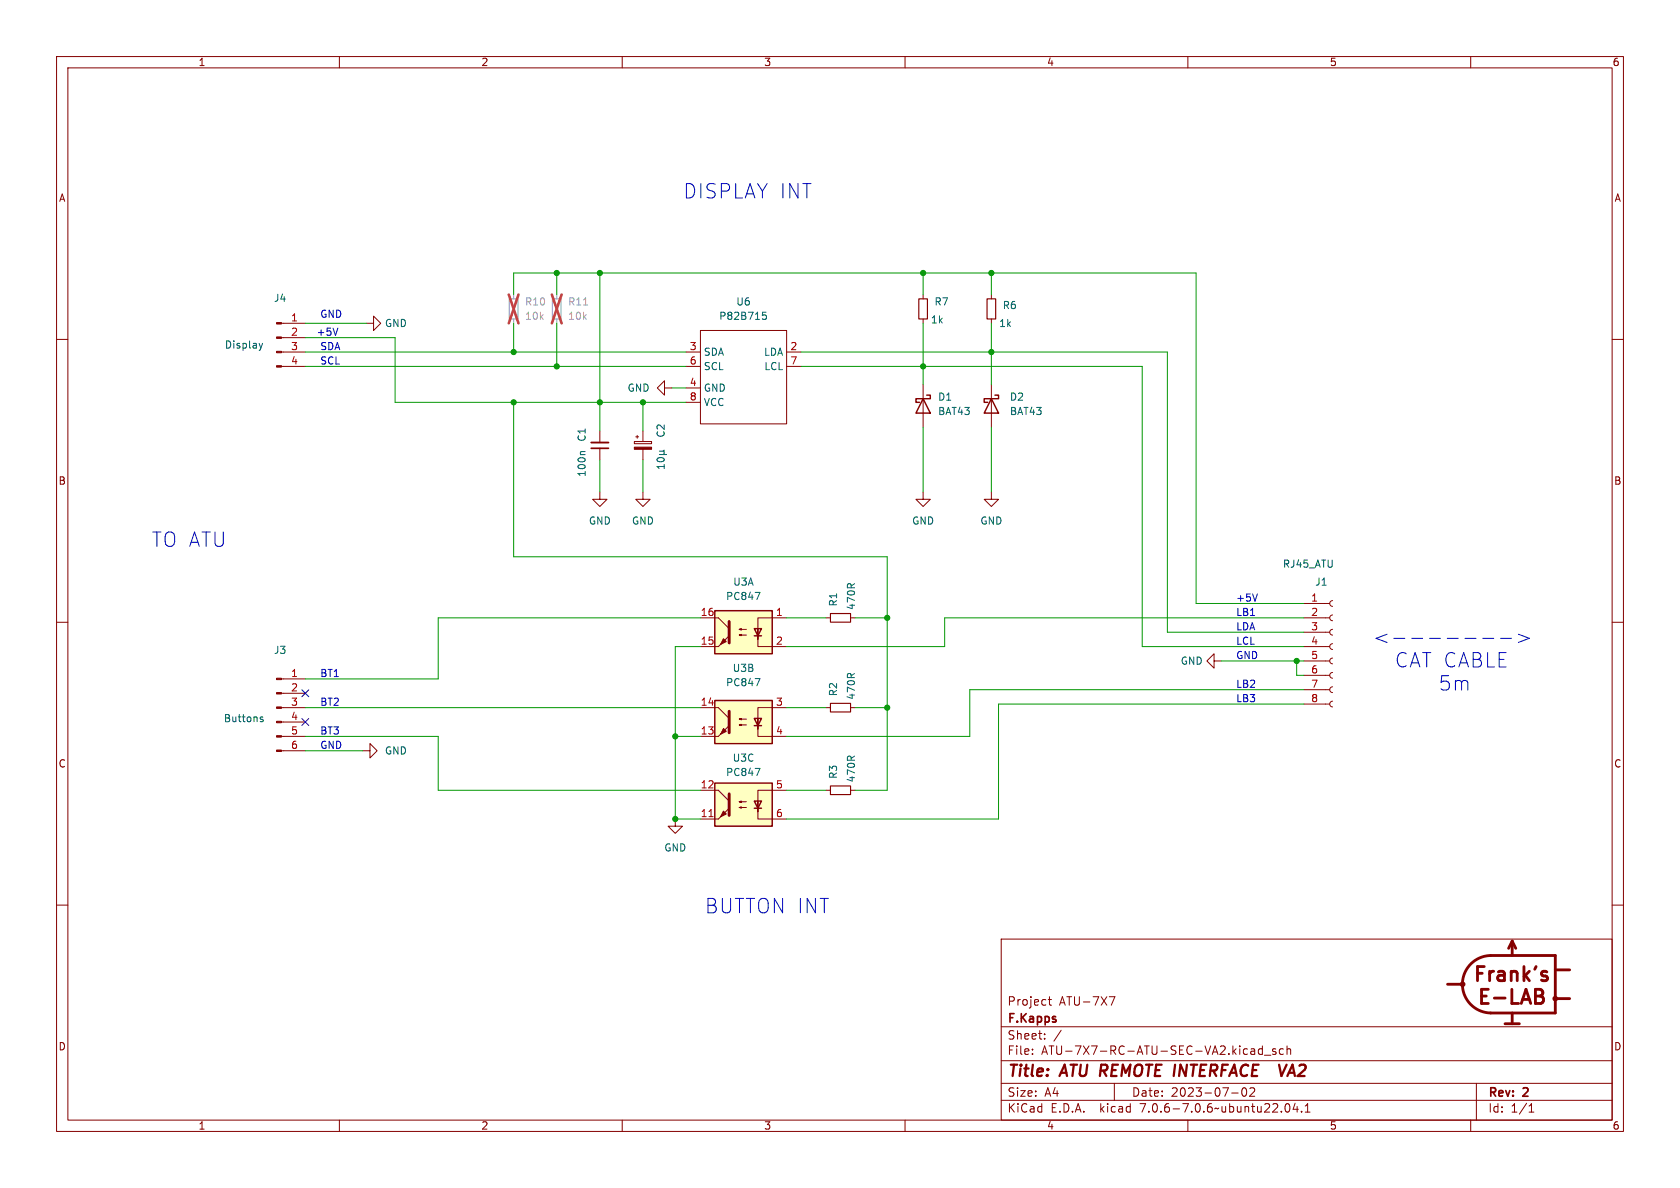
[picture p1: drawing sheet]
<svg xmlns="http://www.w3.org/2000/svg" width="297mm" height="210mm" viewBox="0 0 297 210" stroke-linecap="round" stroke-linejoin="round" font-family="sans-serif">
<g fill="none" stroke="#840000" stroke-width=".18">
<path d="M10 10h277v190h-277zM12 12h273v186h-273zM60 10v2M110 10v2M160 10v2M210 10v2M260 10v2M10 60h2M49.8 59.7h4.2M49.8 57.2h4.2M64.8 57.2h1.2v-1.3l1.3 1.3-1.3 1.2v-1.2M123.8 58.4h15.3v16.5h-15.3z"/>
<path d="M163.2 52.1v.7M163.2 56.4v.8M175.3 52.1v.7M175.3 56.4v.8M285 60h2M49.8 64.8h4.2M49.8 62.2h4.2M106 76.2v2M106 79.2v2.1M112.1 78.1h3.1v.3h-3.1zM112.4 77.2h.5M112.6 77v.5"/>
<path d="M113.7 76.2v1.9M113.7 79.4v1.9M117.5 68.6v-1.3l-1.3 1.3 1.3 1.3v-1.3h1.2M121.3 64.8h2.5M121.3 62.2h2.5M121.3 68.6h2.5M121.3 71.1h2.5M139.1 64.8h2.5M139.1 62.2h2.5M163.2 67.9v7.7M175.3 67.9v7.7M106 87v1.3h1.3l-1.3 1.2-1.2-1.2h1.2"/>
<path d="M113.7 87v1.3h1.2l-1.2 1.2-1.3-1.2h1.3M163.2 87v1.3h1.3l-1.3 1.2-1.3-1.2h1.3M175.3 87v1.3h1.2l-1.2 1.2-1.3-1.2h1.3M10 110h2M123.8 114.3h3.2M123.8 109.2h3.2l1.9 1.9M130.7 112.3l.4-.2v.3l-.4-.1h1.3M130.7 111.3l.4-.2v.3l-.4-.1h1.3M134 112.4v1.9h5.1M139.1 109.2h-5.1v3.8v-1.9M146 109.2h.8M150.4 109.2h.7"/>
<path d="M214.6 116.8v-1.2l-1.2 1.2 1.2 1.3v-1.3h1.3M230.5 119.4h4.6M230.5 116.8h4.6M230.5 114.3h4.6M230.5 111.8h4.6M230.5 109.2h4.6M230.5 106.7h4.6M235.6 118.9l-.4 .1-.1 .4 .1 .3 .4 .2M235.6 116.3l-.4 .2-.1 .3 .1 .4 .4 .1M235.6 113.8l-.4 .1-.1 .4 .1 .4 .4 .1M235.6 111.3l-.4 .1-.1 .3 .1 .4 .4 .2M235.6 108.7l-.4 .1-.1 .4 .1 .4 .4 .1"/>
<path d="M235.6 106.2l-.4 .1-.1 .4 .1 .3 .4 .2M285 110h2M49.8 125.1h4.2M49.8 132.7h4.2M49.8 130.2h4.2M49.8 127.6h4.2M49.8 122.6h4.2M49.8 120h4.2M64.1 132.7h1.3v-1.3l1.3 1.3-1.3 1.3v-1.3M123.8 125.1h3.2l1.9 1.9M123.8 139.7h3.2l1.9 1.9M123.8 130.2h3.2"/>
<path d="M130.7 128.1l.4-.1v.3l-.4-.2h1.3M130.7 127.1l.4-.1v.3l-.4-.2h1.3M134 128.3v1.9h5.1M139.1 139.7h-5.1v3.8v-1.9M139.1 125.1h-5.1v3.8v-1.9M146 125.1h.8M146 139.7h.8M150.4 125.1h.7M150.4 139.7h.7M230.5 124.5h4.6M230.5 121.9h4.6M235.6 124l-.4 .1-.1 .3 .1 .4 .4 .2"/>
<path d="M235.6 121.4l-.4 .1-.1 .4 .1 .4 .4 .1M10 160h2M119.4 144.8v1.3h1.2l-1.2 1.2-1.3-1.2h1.3M123.8 144.8h3.2M130.7 142.7l.4-.1v.3l-.4-.2h1.3M130.7 141.7l.4-.1v.3l-.4-.2h1.3M134 142.9v1.9h5.1M285 160h2M177 166h108v32h-108zM185.3 176.7h.6M185.5 176.2v1.3l.4 .2M196.1 176.2h1l-.6 1.5"/>
<path d="M60 198v2M110 198v2M160 198v2M177 194.5h108M177 191.5h108M177 187.5h108M177 181.5h108M182.5 186.3v.1M182.5 185.5v.1M184.7 183.6v.1M184.7 182.8v.1M187.6 182.1l-1.3 2"/>
<path d="M197 191.5v3M210 198v2M217.7 193.2h1.2M219.7 192.4l.2-.1a.81 .81 0 0 1 .6 .6 .81 .81 0 0 1-.3 .8l-.2 .1a.81 .81 0 0 1-.3-1.4zM221 192.4l.5-.1 .2 .1 .1 .3-.9 1.1h.9M221.3 185.4h.3l.2 .2v.8M221.8 186.3l-.5 .1M221.8 185.8h-.5M223.2 185.5l-.5-.1-.2 .3v.4l.1 .2h.6M223.2 184.9v1.5M223.5 186.5h1.2M225.5 185.5l-.3-.1-.2 .2v.2l.5 .2v.3h-.5"/>
<path d="M226.9 185.5l-.4-.1-.3 .3v.4l.1 .2h.6M227.3 195.2l.2-.1a.81 .81 0 0 1 .6 .6 .81 .81 0 0 1-.3 .8l-.1 .1a.81 .81 0 0 1-.4-1.4zM227.5 185.5l.2-.1 .4 .1 .1 .9M227.5 184.9v1.5M229 195l-.4 1.1h.9M229.3 195.6v1M230.1 196.5v.1M230.7 196.6h.9M230.7 195.5l.5-.4v1.5M260 198v2M261 191.5v6.5M270.3 196.6h.9"/>
<path d="M270.3 195.5l.4-.4v1.5"/>
</g>
<path d="M226.1 188.2l.4 2 1-2M227.6 190.2l.9-2 .4 2M227.8 189.6h1" fill="none" stroke="#840000" stroke-width=".4"/>
<path d="M162.4 52.8h1.6v3.6h-1.6zM174.5 52.8h1.5v3.6h-1.5zM146.8 108.5h3.6v1.5h-3.6zM146.8 124.3h3.6v1.6h-3.6zM146.8 138.9h3.6v1.6h-3.6z" fill="none" stroke="#840000" stroke-width=".2"/>
<g fill="#ffffc2" stroke="#ffffc2" stroke-width=".18">
<path d="M126.4 138.4h10.1v7.7h-10.1z"/>
<path d="M126.4 123.8h10.1v7.6h-10.1z"/>
<path d="M126.4 108h10.1v7.6h-10.1z"/>
</g>
<g fill="none" stroke="#840000" stroke-width=".25">
<path d="M163.2 70.5l1.3 2.5h-2.6zM163.8 69.9h.7v.6h-2.6v.6h.7M175.3 70.5l1.2 2.5h-2.5zM175.9 69.9h.6v.6h-2.5v.6h.6M126.4 108h10.1v7.6h-10.1zM133.3 111.1h1.3l-.6 1.3zM133.3 112.4h1.3M126.4 138.4h10.1v7.7h-10.1zM126.4 123.8h10.1v7.6h-10.1zM133.3 127h1.3l-.6 1.3zM133.3 128.3h1.3M133.3 141.6h1.3l-.6 1.3z"/>
<path d="M133.3 142.9h1.3"/>
</g>
<g fill="#840000" stroke="#840000" stroke-width=".18">
<path d="M127 144.8l1.9-1.9z"/>
<path d="M127.9 143.4l.5 .5-1 .5z"/>
<path d="M48.9 132.6h.9v.2h-.9z"/>
<path d="M48.9 130h.9v.3h-.9z"/>
<path d="M48.9 127.5h.9v.3h-.9z"/>
<path d="M48.9 125h.9v.2h-.9z"/>
<path d="M48.9 122.4h.9v.3h-.9z"/>
<path d="M48.9 119.9h.9v.2h-.9z"/>
<path d="M48.9 64.6h.9v.3h-.9z"/>
<path d="M48.9 62.1h.9v.3h-.9z"/>
<path d="M48.9 59.6h.9v.2h-.9z"/>
<path d="M48.9 57h.9v.3h-.9z"/>
<path d="M112.1 79h3.1v.4h-3.1z"/>
<path d="M127 130.2l1.9-1.9z"/>
<path d="M127.9 128.8l.5 .5-1 .5z"/>
<path d="M128.9 112.4l-1.9 1.9z"/>
<path d="M127.9 112.9l.5 .5-1 .5z"/>
</g>
<path d="M128.9 109.9v3.8M128.9 125.7v3.8M128.9 140.3v3.8" fill="none" stroke="#840000" stroke-width=".51"/>
<path d="M125.3 144.4h.8" fill="none" stroke="#a90000" stroke-width=".18"/>
<g fill="none" stroke="#006464" stroke-width=".18">
<path d="M134.8 55.2h.6M134.8 55.7h.5l.2 .2-.1 .5h-.6M45.8 60.7l.3 .8M46.1 61.5l-.1 .3M46.4 60.7l-.3 .8M103.4 79.8h-.6l-.2 .2M116.3 76.3a.6 .6 0 0 0 .4 .9 .6 .6 0 0 0 .7-.6l-.1-.3M116.6 79.7h.6M117.2 79.7l.2 .2v.3l-.2 .2M117.4 75.1v.8l-.9-.8-.4 .3 .2 .4M117.4 79.6l-.2 .1M116.2 81.1a.75 .75 0 0 1 1.2 .2 .72 .72 0 0 1-1.3-.1z"/>
<path d="M116.6 80.4h1.2M117.4 82.1v.7M117.4 82.5h-1.3l.4 .3M133.5 120h.8l-.5 1.2M133.5 104.7h.8l-.5 1.3M46 127l.5 .3-.1 .3-.4-.1M46.5 126.8l-.3-.1-.2 .2M133.5 135.8h.8l-.5 1.3"/>
</g>
<path d="M90 52.8h1.6v3.6h-1.6zM97.7 52.8h1.5v3.6h-1.5z" fill="none" stroke="#a1a1a1" stroke-width=".2"/>
<path d="M90.8 52.1v.7M90.8 56.4v.8M98.4 52.1v.7M98.4 56.4v.8" fill="none" stroke="#a1a1a1" stroke-width=".18"/>
<path d="M89.9 52.1l1.8 5.1M91.7 52.1l-1.8 5.1M97.6 52.1l1.7 5.1M99.3 52.1l-1.7 5.1" fill="none" stroke="#eb3a3d" stroke-width=".46"/>
<path d="M103.2 53.9h.7" fill="none" stroke="#989898" stroke-width=".18"/>
<path d="M104.5 78.2h3.1" fill="none" stroke="#840000" stroke-width=".33"/>
<path d="M104.5 79.2h3.1" fill="none" stroke="#840000" stroke-width=".3"/>
<g fill="none" stroke="#840000" stroke-width=".5">
<path d="M255.9 174h2.5M260.1 170.3a5.1 5.1 0 0 1 3.4-1.4h11.5v10.2h-11.5a5.1 5.1 0 0 1-4.6-3.2 5.1 5.1 0 0 1 1.2-5.6zM261.2 172.1h.8M261.9 176.1h.9M262.4 170.9h-1.2v2.5M263.1 174.9h-1.2v2.5h1.2M263.3 171.7v1.7M264.1 171.7a.64 .64 0 0 0-.8 .5M264.2 176.4h1.9M264.9 171.8l.2-.1 .7 .1 .2 .3v1.3M266 172.3l-.9 .1a.49 .49 0 0 0-.3 .5 .49 .49 0 0 0 .3 .5l.9-.2M267.2 171.9a.62 .62 0 0 1 1 .2v1.3"/>
<path d="M267.2 171.7v1.7M267.3 174.9v2.5h1.2M267.3 166.4v2.5M267.3 179.1v1.9M267.3 166.4l-.6 1.2M267.3 166.4l.7 1.2M268.9 177.4l.9-2.5 .8 2.5M269.2 176.7h1.2M269.4 170.9v2.5M269.7 172.4l.7 1M270.4 171.7l-1 .9M271.4 176.1h.9"/>
<path d="M271.4 174.9h.9a.61 .61 0 0 1 .5 .6 .61 .61 0 0 1-.5 .6 .67 .67 0 0 1 .6 .6 .67 .67 0 0 1-.5 .7h-1zM271.6 170.9l-.3 .4M273.5 171.8l-.6-.1-.4 .4 .1 .3 .9 .2 .1 .3-.1 .3-.3 .2-.7-.2M275 176.5h2.5M275 171.5h2.5M266.1 181h2.5"/>
<circle cx="258.6" cy="174" r=".25"/>
<circle cx="275" cy="176.5" r=".25"/>
</g>
<path d="M59.7 58l-.4 1.3M222.3 105l-.4 1.3M245.2 112.1l-1.9 .7 1.9 .8M246.4 112.8h2M249.6 112.8h1.9M252.7 112.8h1.9M255.9 112.8h1.9M259 112.8h1.9M262.1 112.8h2M265.3 112.8h1.9M268.4 112.1l2 .7-2 .8" fill="none" stroke="#0000c2" stroke-width=".18"/>
<g fill="none" stroke="#009600" stroke-width=".18">
<path d="M54 57.2h10.8M54 59.7h15.8v11.4h51.5M90.8 52.1v-3.8h120.7v58.4h19M90.8 57.2v5M98.4 48.3v3.8M98.4 57.2v7.6M106 48.3v27.9M163.2 48.3v3.8M163.2 57.2v10.7M175.3 48.3v3.8M175.3 57.2v10.7M54 62.2h67.3"/>
<path d="M54 64.8h67.3M90.8 71.1v27.3h66v41.3h-5.7M113.7 71.1v5.1M118.7 68.6h2.6M141.6 62.2h64.8v49.6h24.1M141.6 64.8h60.3v49.5h28.6M163.2 75.6v11.4M175.3 75.6v11.4M106 81.3v5.7M113.7 81.3v5.7M123.8 109.2h-46.3v10.8h-23.5M123.8 114.3h-4.4v30.5h4.4"/>
<path d="M139.1 109.2h6.9M151.1 109.2h5.7M215.9 116.8h14.6M229.2 116.8v2.6h1.3M230.5 109.2h-63.5v5.1h-27.9M54 130.2h23.5v9.5h46.3M54 125.1h69.8M54 132.7h10.1M119.4 130.2h4.4M139.1 139.7h6.9M139.1 125.1h6.9M151.1 125.1h5.7"/>
<path d="M230.5 124.5h-54v20.3h-37.4M230.5 121.9h-59.1v8.3h-32.3"/>
</g>
<path d="M53.4 121.9l1.2 1.3M53.4 127l1.2 1.2M54.6 121.9l-1.2 1.3M54.6 127l-1.2 1.2" fill="none" stroke="#000084" stroke-width=".18"/>
<g fill="#009600" stroke="#009600" stroke-width=".18">
<circle cx="119.4" cy="130.2" r=".46"/>
<circle cx="175.3" cy="48.3" r=".46"/>
<circle cx="175.3" cy="62.2" r=".46"/>
<circle cx="156.8" cy="125.1" r=".46"/>
<circle cx="119.4" cy="144.8" r=".46"/>
<circle cx="98.4" cy="48.3" r=".46"/>
<circle cx="163.2" cy="48.3" r=".46"/>
<circle cx="113.7" cy="71.1" r=".46"/>
<circle cx="106" cy="48.3" r=".46"/>
<circle cx="156.8" cy="109.2" r=".46"/>
<circle cx="106" cy="71.1" r=".46"/>
<circle cx="98.4" cy="64.8" r=".46"/>
<circle cx="90.8" cy="71.1" r=".46"/>
<circle cx="90.8" cy="62.2" r=".46"/>
<circle cx="163.2" cy="64.8" r=".46"/>
<circle cx="229.2" cy="116.8" r=".46"/>
</g>
<g font-size="3.5" fill="#0000c2">
<text x="120.6" y="35.3">DISPLAY INT</text>
<text x="26.7" y="96.9">TO ATU</text>
<text x="246.3" y="118.2">CAT CABLE</text>
<text x="253.9" y="122.3">5m</text>
<text x="124.5" y="161.7">BUTTON INT</text>
</g>
<g font-size="2.8" fill="#840000">
<text x="178" y="190.9">Title:</text>
<text x="187.7" y="190.9">ATU REMOTE INTERFACE</text>
<text x="229.4" y="190.9">VA2</text>
</g>
<g font-size="2.1" fill="#840000">
<text x="178" y="178">Project</text>
<text x="187.2" y="178">ATU-7X7</text>
<text x="178" y="184">Sheet:</text>
<text x="178" y="181.2">F.Kapps</text>
<text x="178" y="186.7">File:</text>
<text x="184.1" y="186.7">ATU-7X7-RC-ATU-SEC-VA2.kicad_sch</text>
<text x="178" y="196.9">KiCad</text>
<text x="178" y="194.1">Size:</text>
<text x="184.7" y="194.1">A4</text>
<text x="185.7" y="196.9">E.D.A.</text>
<text x="194.6" y="196.9">kicad</text>
<text x="200" y="194.1">Date:</text>
<text x="201.8" y="196.9">7.0.6-7.0.6~ubuntu22.04.1</text>
<text x="207" y="194.1">2023-07-02</text>
<text x="263" y="194.3">Rev:</text>
<text x="263" y="196.9">Id:</text>
<text x="267.1" y="196.9">1/1</text>
<text x="269.4" y="194.3">2</text>
</g>
<g font-size="1.8" fill="#840000">
<text x="35" y="11.9">1</text>
<text x="85" y="11.9">2</text>
<text x="135" y="11.9">3</text>
<text x="185" y="11.9">4</text>
<text x="235" y="11.9">5</text>
<text x="285" y="11.9">6</text>
<text x="10.3" y="35.9">A</text>
<text x="285.3" y="35.9">A</text>
<text x="10.3" y="85.9">B</text>
<text x="285.3" y="85.9">B</text>
<text x="10.3" y="135.9">C</text>
<text x="285.3" y="135.9">C</text>
<text x="10.3" y="185.9">D</text>
<text x="285.3" y="185.9">D</text>
<text x="35" y="199.9">1</text>
<text x="85" y="199.9">2</text>
<text x="135" y="199.9">3</text>
<text x="185" y="199.9">4</text>
<text x="235" y="199.9">5</text>
<text x="285" y="199.9">6</text>
</g>
<g font-size="1.8" fill="#006464">
<text x="48.3" y="53.6">J4</text>
<text x="68" y="58">GND</text>
<text x="127" y="56.7">P82B715</text>
<text x="130.1" y="54.2">U6</text>
<text x="164.5" y="57.4">1k</text>
<text x="165.1" y="54.2">R7</text>
<text x="176.5" y="58">1k</text>
<text x="177.2" y="54.8">R6</text>
<text x="39.7" y="61.8">Display</text>
<text x="124.3" y="63.1">SDA</text>
<text x="124.3" y="65.6">SCL</text>
<text x="135" y="63.1">LDA</text>
<text x="135" y="65.6">LCL</text>
<text x="110.9" y="69.4">GND</text>
<text x="124.3" y="69.4">GND</text>
<text x="124.3" y="72">VCC</text>
<text x="165.7" y="71">D1</text>
<text x="178.4" y="71">D2</text>
<text x="165.7" y="73.6">BAT43</text>
<text x="178.4" y="73.6">BAT43</text>
<text x="103.7" y="78.2" transform="rotate(-90 103.7 78.2)">C1</text>
<text x="103.7" y="84.4" transform="rotate(-90 103.7 84.4)">100n</text>
<text x="104" y="92.9">GND</text>
<text x="111.6" y="92.9">GND</text>
<text x="161.2" y="92.9">GND</text>
<text x="173.2" y="92.9">GND</text>
<text x="226.7" y="100.6">RJ45_ATU</text>
<text x="128.3" y="106.3">PC847</text>
<text x="129.5" y="103.7">U3A</text>
<text x="148.2" y="107.3" transform="rotate(-90 148.2 107.3)">R1</text>
<text x="151.4" y="107.9" transform="rotate(-90 151.4 107.9)">470R</text>
<text x="232.4" y="103.7">J1</text>
<text x="48.3" y="115.8">J3</text>
<text x="129.4" y="119">U3B</text>
<text x="208.6" y="117.7">GND</text>
<text x="128.3" y="121.5">PC847</text>
<text x="148.2" y="123.2" transform="rotate(-90 148.2 123.2)">R2</text>
<text x="151.4" y="123.8" transform="rotate(-90 151.4 123.8)">470R</text>
<text x="39.5" y="127.9">Buttons</text>
<text x="68" y="133.6">GND</text>
<text x="128.3" y="137.4">PC847</text>
<text x="129.4" y="134.8">U3C</text>
<text x="148.2" y="137.8" transform="rotate(-90 148.2 137.8)">R3</text>
<text x="151.4" y="138.4" transform="rotate(-90 151.4 138.4)">470R</text>
<text x="117.3" y="150.7">GND</text>
</g>
<g font-size="1.8" fill="#a90000">
<text x="51.4" y="56.9">1</text>
<text x="51.4" y="59.4">2</text>
<text x="51.4" y="62">3</text>
<text x="51.4" y="64.5">4</text>
<text x="121.8" y="62">3</text>
<text x="121.8" y="64.5">6</text>
<text x="139.6" y="62">2</text>
<text x="139.6" y="64.5">7</text>
<text x="121.8" y="68.3">4</text>
<text x="121.8" y="70.9">8</text>
<text x="231.7" y="106.4">1</text>
<text x="123.8" y="109">16</text>
<text x="137.1" y="109">1</text>
<text x="231.7" y="109">2</text>
<text x="231.7" y="111.5">3</text>
<text x="51.4" y="119.8">1</text>
<text x="123.8" y="114">15</text>
<text x="137.1" y="114">2</text>
<text x="231.7" y="114">4</text>
<text x="231.7" y="116.6">5</text>
<text x="231.7" y="119.1">6</text>
<text x="51.4" y="122.3">2</text>
<text x="51.4" y="124.8">3</text>
<text x="123.8" y="124.8">14</text>
<text x="137.1" y="124.8">3</text>
<text x="231.7" y="121.7">7</text>
<text x="231.7" y="124.2">8</text>
<text x="51.4" y="127.4">4</text>
<text x="51.4" y="129.9">5</text>
<text x="123.8" y="129.9">13</text>
<text x="137.1" y="129.9">4</text>
<text x="51.4" y="132.5">6</text>
<text x="123.8" y="139.4">12</text>
<text x="137.1" y="139.4">5</text>
<text x="123.8" y="144.5">11</text>
<text x="137.1" y="144.5">6</text>
</g>
<g font-size="1.8" fill="#0000c2">
<text x="55.9" y="59.4">+5V</text>
<text x="56.5" y="56.3">GND</text>
<text x="56.5" y="62">SDA</text>
<text x="56.5" y="64.5">SCL</text>
<text x="218.4" y="106.4">+5V</text>
<text x="218.4" y="109">LB1</text>
<text x="218.4" y="111.5">LDA</text>
<text x="56.5" y="119.8">BT1</text>
<text x="218.4" y="116.6">GND</text>
<text x="218.4" y="114.1">LCL</text>
<text x="56.5" y="124.8">BT2</text>
<text x="218.4" y="121.7">LB2</text>
<text x="218.4" y="124.2">LB3</text>
<text x="56.5" y="129.9">BT3</text>
<text x="56.5" y="132.5">GND</text>
</g>
<g font-size="1.8" fill="#989898">
<text x="92.7" y="56.7">10k</text>
<text x="92.7" y="54.2">R10</text>
<text x="100.3" y="56.7">10k</text>
<text x="100.3" y="54.2">R11</text>
</g>
</svg>
